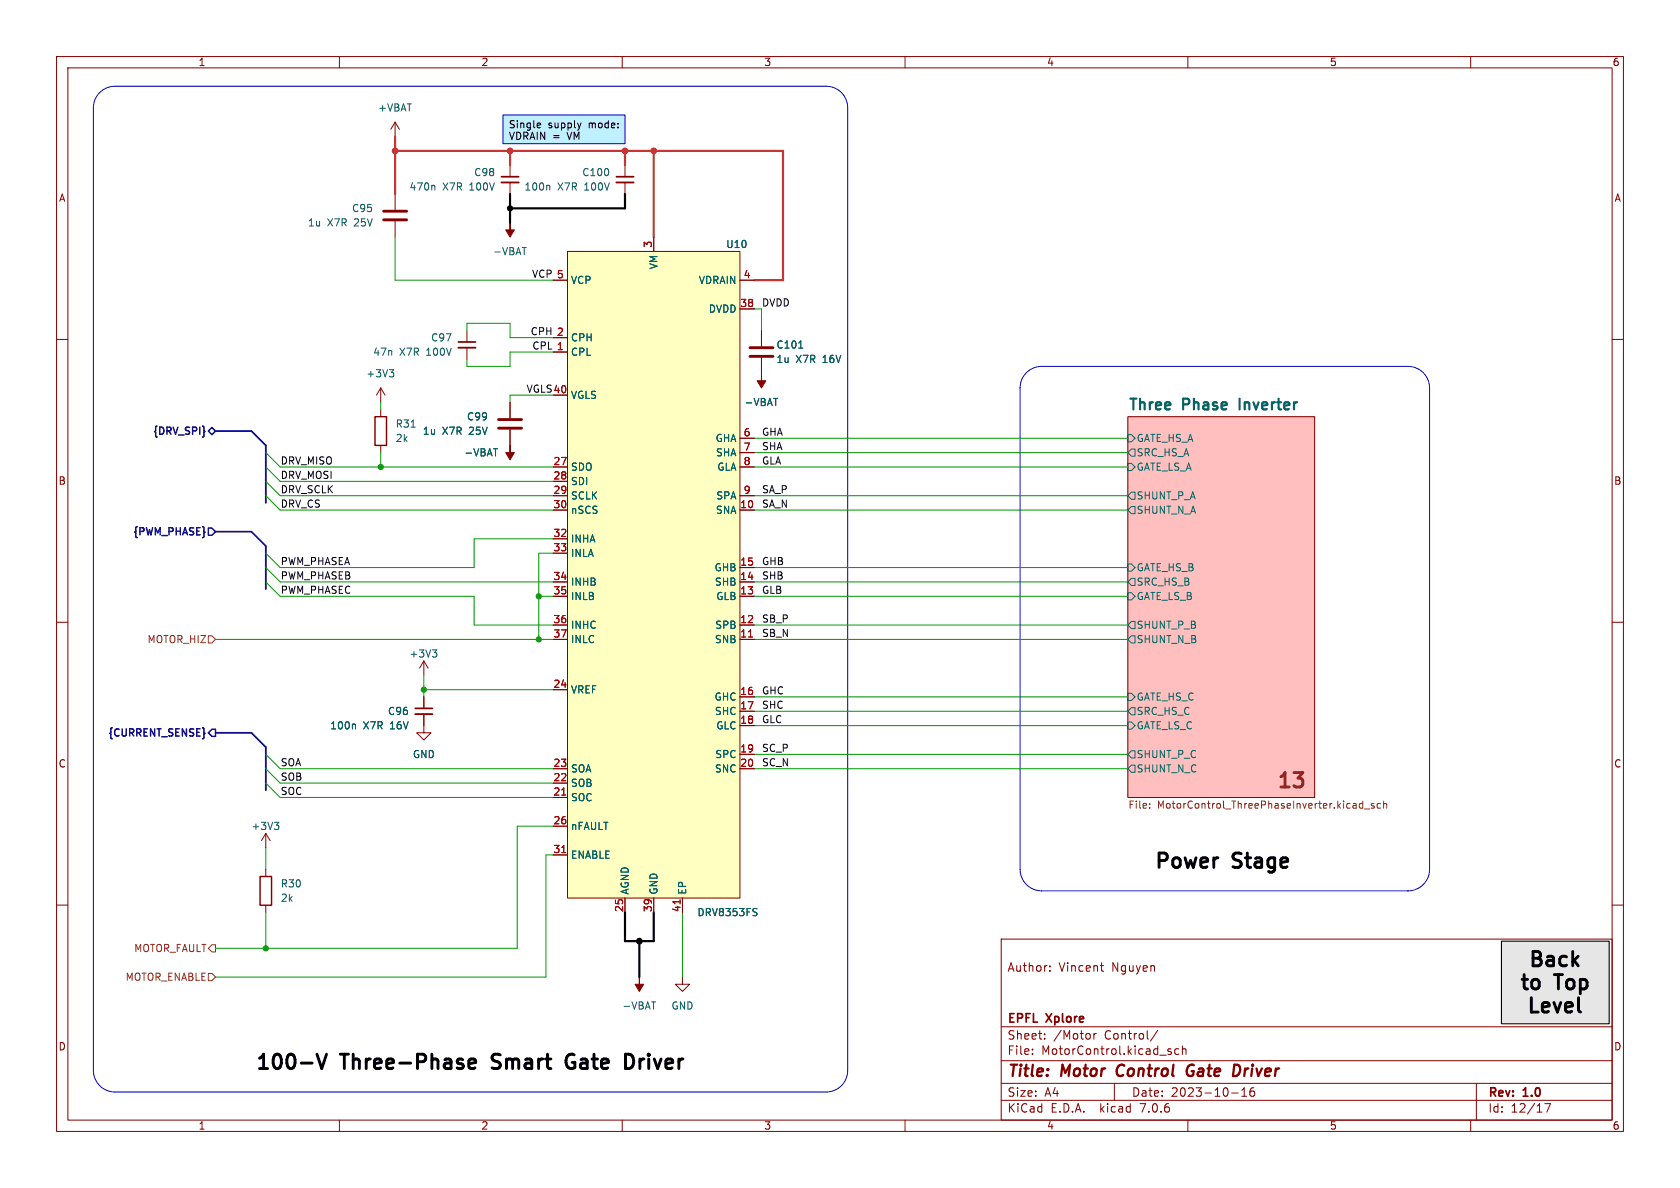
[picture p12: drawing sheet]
<svg xmlns="http://www.w3.org/2000/svg" width="297mm" height="210mm" viewBox="0 0 297 210" stroke-linecap="round" stroke-linejoin="round" font-family="sans-serif">
<g fill="none" stroke="#840000" stroke-width=".18">
<path d="M10 10h277v190h-277zM12 12h273v186h-273zM60 10v2M110 10v2M160 10v2M210 10v2M260 10v2M69.8 21.6l-.7 1.3M69.8 21.6v2.5M69.8 34.3v2.8M69.8 39.1v2.8M69.8 21.6l.8 1.3"/>
<path d="M90.2 29.2v2M90.2 32.3v2M110.5 29.2v2M110.5 32.3v2M10 60h2M82.5 58.4v2.1M97.8 59.7h2.5M97.8 49.5h2.5M100.3 44.5h30.5v114.3h-30.5zM115.6 41.9v2.6M130.8 54.6h2.5M130.8 49.5h2.5"/>
<path d="M134.6 58.4v2.8M285 60h2M67.3 68.6l-.8 1.3M67.3 68.6v2.5M67.3 72.4v1.3M67.3 78.7v1.3M67.3 68.6l.8 1.3M82.5 61.5v2M90.2 71.1v2.8M90.2 75.9v2.8M97.8 62.2h2.5M97.8 69.9h2.5"/>
<path d="M130.8 77.5h2.5M134.6 63.2v2.8M199.4 73.7h33v67.3h-33zM97.8 90.2h2.5M97.8 82.6h2.5M97.8 85.1h2.5M97.8 87.6h2.5M97.8 95.3h2.5M97.8 97.8h2.5M130.8 90.2h2.5M130.8 82.6h2.5M130.8 87.6h2.5"/>
<path d="M130.8 80h2.5M10 110h2M74.9 116.8l-.7 1.3M74.9 116.8v2.6M74.9 116.8l.8 1.3M97.8 113h2.5M97.8 110.5h2.5M97.8 105.4h2.5M97.8 102.9h2.5M130.8 113h2.5M130.8 110.5h2.5M130.8 105.4h2.5"/>
<path d="M130.8 102.9h2.5M130.8 100.3h2.5M285 110h2M74.9 126.2v3.3h1.3l-1.3 1.3-1.2-1.3h1.2M74.9 123.2v2M97.8 135.9h2.5M97.8 138.4h2.5M97.8 121.9h2.5M130.8 123.2h2.5M130.8 125.7h2.5M130.8 128.3h2.5M130.8 133.4h2.5"/>
<path d="M130.8 135.9h2.5M10 160h2M47 147.3v2.6M47 153.7v1.2M47 147.3l-.8 1.3M47 147.3l.8 1.3M97.8 141h2.5M97.8 146.1h2.5M97.8 151.1h2.5M110.5 158.8v2.5M115.6 158.8v2.5M120.6 158.8v2.5"/>
<path d="M285 160h2M47 160v1.3M120.6 172.7v1.3h1.3l-1.3 1.3-1.2-1.3h1.2M177 166h108v32h-108zM185.6 171.6v.1M185.6 170.8v.1M194.5 170.7h.6M194.7 171.5l.4 .2M60 198v2M110 198v2M160 198v2M177 194.5h108"/>
<path d="M177 191.5h108M177 187.5h108M177 181.5h108M182.5 186.3v.1M182.5 185.5v.1M184.7 183.6v.1M184.7 182.8v.1M193.4 182.7v1M193.8 182.7l-.3 .1-.1 .2M197 191.5v3M204.7 182.1l-1.3 2M206.5 185.8l.4 .1 .2 .2-.1 .2-.4 .1"/>
<path d="M206.5 185.5h.5M208.4 185.5l-.4-.1-.3 .3v.4l.1 .2h.6M209 185.5l.2-.1 .4 .1 .1 .9M209 184.9v1.5M210 198v2M217.7 193.2h1.2M219.5 193.8h.9M219.5 192.7l.5-.4v1.5M221.7 192.3a.59 .59 0 0 0-.7 .6v.6l.1 .2 .4 .1 .2-.1 .1-.5-.1-.3h-.5l-.2 .3M260 198v2M261 191.5v6.5M273.1 195.1h1l-.6 1.5"/>
</g>
<path d="M197.7 188.5a1.27 1.27 0 0 0 0 1.6M210.6 189.4h.4M210.9 188.2a1.13 1.13 0 0 0-1 .7 1.13 1.13 0 0 0 .2 1.2l.2 .1 .5-.1M218.7 188.2a1.08 1.08 0 0 1 .5 1.1 1.08 1.08 0 0 1-.8 .9" fill="none" stroke="#840000" stroke-width=".4"/>
<path d="M199.4 73.7h33v67.3h-33z" fill="#ffbfbf" stroke="#ffbfbf" stroke-width=".18"/>
<path d="M265.4 166.4h19.1v14.6h-19.1z" fill="#e6e6e6" stroke="#e6e6e6" stroke-width=".18"/>
<path d="M88.9 20.3h21.6v5.1h-21.6z" fill="#bff0ff" stroke="#bff0ff" stroke-width=".18"/>
<g fill="none" stroke="#006464" stroke-width=".18">
<path d="M76.7 32.8l.2 .1v.7M97 32.8l.2 .1v.7M92.3 43.8h.7M68.8 65.3h.8l-.4 .5M69.4 65.8l.2 .3v.3l-.2 .2M72.7 75.5h.7M87.2 79.3h.8M136.8 70.4h.7M141.2 61.5h.7M199.4 76.8h.6l.7 .7-.7 .6h-.6zM200 79.4h.7v1.2h-.7l-.6-.6zM199.4 99.7h.6l.7 .6-.7 .7h-.6z"/>
<path d="M199.4 81.9h.6l.7 .7-.7 .6h-.6zM200 87h.7v1.3h-.7l-.6-.7zM200 89.5h.7v1.3h-.7l-.6-.6zM76.4 114.9h.8l-.4 .5M77 115.4l.2 .2v.3l-.2 .2M199.4 104.8h.6l.7 .6-.7 .6h-.6zM200 102.2h.7v1.3h-.7l-.6-.6zM200 109.9h.7v1.2h-.7l-.6-.6zM200 112.4h.7v1.3h-.7l-.6-.7zM62.7 128l.1 .2v.6M199.4 122.6h.6l.7 .6-.7 .6h-.6zM199.4 127.6h.6l.7 .7-.7 .6h-.6z"/>
<path d="M200 125.1h.7v1.3h-.7l-.6-.7zM200 132.7h.7v1.3h-.7l-.6-.6zM200 135.3h.7v1.2h-.7l-.6-.6zM48.5 145.4h.8l-.4 .4M49 145.8l.3 .3v.3l-.3 .2M115.2 177.1h.7M133.6 161.3l.2 .2-.2 .4M133.6 160.6l.2 .1"/>
</g>
<path d="M219.1 70.5v1.9" fill="none" stroke="#006464" stroke-width=".38"/>
<path d="M36.8 112.4h.7l.6 .6-.6 .7h-.7zM203.2 142.8v.1M203.2 142.1v.1M240.9 141.6v1.3M240.9 142.1l-.3-.1-.3 .3 .1 .5h.5M241.2 143h1M242.9 142.1l-.3-.1-.2 .2 .1 .2 .4 .1v.3h-.5M244.1 142.1l-.4-.1-.2 .3 .1 .5h.5M244.6 142.2l.2-.2 .3 .1v.8M244.6 141.6v1.3M36.8 172.1h.7l.6 .6-.6 .7h-.7zM37.5 167h.6v1.3h-.6l-.7-.7z" fill="none" stroke="#725600" stroke-width=".18"/>
<path d="M88.6 32.3h3.1M109 32.3h3M81 61.5h3.1M73.4 126.2h3.1" fill="none" stroke="#840000" stroke-width=".33"/>
<path d="M88.6 31.2h3.1M109 31.2h3M81 60.5h3.1M73.4 125.2h3.1" fill="none" stroke="#840000" stroke-width=".3"/>
<path d="M66.3 73.7h2v5h-2zM46 154.9h2v5.1h-2z" fill="none" stroke="#840000" stroke-width=".25"/>
<path d="M67.8 38.9h4.1M67.8 37.3h4.1M88.1 75.7h4.1M88.1 74.2h4.1M132.6 63h4.1M132.6 61.5h4.1" fill="none" stroke="#840000" stroke-width=".51"/>
<g fill="#840000" stroke="#840000" stroke-width=".18">
<path d="M113 172.7v1.3h.8l-.8 1.3-.7-1.3h.7z"/>
<path d="M90.2 78.7v1.3h.7l-.7 1.3-.8-1.3h.8z"/>
<path d="M90.2 39.4v1.2h.7l-.7 1.3-.8-1.3h.8z"/>
<path d="M134.6 66v1.3h.8l-.8 1.3-.7-1.3h.7z"/>
</g>
<path d="M100.3 44.5h30.5v114.3h-30.5z" fill="#ffffc2" stroke="#ffffc2" stroke-width=".18"/>
<path d="M132.3 112.6h.7M99.3 140.6h.7M99.3 150.7h.7M120.2 159.1v.7" fill="none" stroke="#a90000" stroke-width=".18"/>
<path d="M36.8 76.2l.7-.6 .6 .6-.6 .6zM36.8 93.3h.7l.6 .7-.6 .6h-.7zM37.5 128.9h.6v1.3h-.6l-.7-.7z" fill="none" stroke="#000084" stroke-width=".25"/>
<path d="M228.7 136.6h1.6l-.8 .9M230.2 137.8l.1 .2-.1 .9" fill="none" stroke="#641e32" stroke-width=".51"/>
<path d="M95.2 21.7l.3 .1 .1 .3-.6 .1M95.5 22.5l-.3 .1M102.7 21.7l-.3 .9M265.4 166.4h19.1v14.6h-19.1z" fill="none" stroke="#000" stroke-width=".18"/>
<path d="M17.6 16.4a3.8 3.8 0 0 1 2.7-1.2h125.7a3.8 3.8 0 0 1 3.9 3.9v170.1a3.8 3.8 0 0 1-3.9 3.8h-125.7a3.8 3.8 0 0 1-3.8-3.8v-170.1a3.8 3.8 0 0 1 1.1-2.7zM88.9 20.3h21.6v5.1h-21.6zM181.5 65.9a3.8 3.8 0 0 1 2.6-1.1h64.8a3.8 3.8 0 0 1 3.8 3.8v85.1a3.8 3.8 0 0 1-3.8 3.8h-64.8a3.8 3.8 0 0 1-3.8-3.8v-85.1a3.8 3.8 0 0 1 1.2-2.7z" fill="none" stroke="#0000c2" stroke-width=".18"/>
<path d="M56 186.4l.9 2.5 .8-2.5M82.9 188l1.2-.2-.1-.5-.8-.1-.3 .4v.9l.1 .3 .2 .1 .8-.1M101.3 186.4a1.13 1.13 0 0 0-1.2 1.4 1.03 1.03 0 0 0 1 1.1M110.6 186.4a1.34 1.34 0 0 1 1.4 .8 1.34 1.34 0 0 1-.5 1.6l-.9 .1" fill="none" stroke="#000" stroke-width=".51"/>
<path d="M38.1 76.2h6.3l2.6 2.5v10.2M38.1 94h6.3l2.6 2.5v7.6M38.1 129.5h6.3l2.6 2.6v7.6" fill="none" stroke="#000084" stroke-width=".3"/>
<g fill="none" stroke="#009600" stroke-width=".18">
<path d="M69.8 41.9v7.6h28M82.5 58.4v-1.2h7.7v2.5h7.6M133.3 54.6h1.3v3.8M67.3 71.1v1.3M97.8 62.2h-7.6v2.6h-7.7v-1.3M97.8 69.9h-7.6v1.2M133.3 77.5h66.1M47 85.1l2.5 2.5h48.3M47 87.6l2.5 2.6h48.3M47 80l2.5 2.6h48.3M47 82.6l2.5 2.5h48.3M67.3 80v2.6"/>
<path d="M97.8 95.3h-14v5h-34.3l-2.5-2.5M97.8 97.8h-2.6v15.2M133.3 87.6h66.1M133.3 90.2h66.1M133.3 82.6h66.1M133.3 80h66.1M38.1 113h59.7M47 100.3l2.5 2.6h48.3M47 102.9l2.5 2.5h34.3v5.1h14M74.9 119.4v3.8M95.2 105.4h2.6M133.3 100.3h66.1"/>
<path d="M133.3 102.9h66.1M133.3 110.5h66.1M133.3 113h66.1M133.3 105.4h66.1M47 133.4l2.5 2.5h48.3M47 135.9l2.5 2.5h48.3M47 138.4l2.5 2.6h48.3M74.9 121.9h22.9M133.3 125.7h66.1M133.3 128.3h66.1M133.3 135.9h66.1M133.3 123.2h66.1"/>
<path d="M133.3 133.4h66.1M47 149.9v3.8M97.8 146.1h-6.4v21.5h-53.3M97.8 151.1h-1.3v21.6h-58.4M47 161.3v6.3M120.6 161.3v11.4"/>
</g>
<path d="M69.8 26.7h68.6v22.8h-5.1M69.8 24.1v10.2M90.2 26.7v2.5M110.5 26.7v2.5M115.6 26.7v15.2" fill="none" stroke="#c83232" stroke-width=".38"/>
<path d="M90.2 34.3v5.1M110.5 34.3v2.5h-20.3M110.5 161.3v5.1h5.1v-5.1M113 166.4v6.3" fill="none" stroke="#000" stroke-width=".38"/>
<g fill="#009600" stroke="#009600" stroke-width=".18">
<circle cx="74.9" cy="121.9" r=".46"/>
<circle cx="95.2" cy="113" r=".46"/>
<circle cx="95.2" cy="105.4" r=".46"/>
<circle cx="67.3" cy="82.6" r=".46"/>
<circle cx="47" cy="167.6" r=".46"/>
</g>
<g fill="#000" stroke="#000" stroke-width=".18">
<circle cx="90.2" cy="36.8" r=".46"/>
<circle cx="113" cy="166.4" r=".51"/>
</g>
<g fill="#c83232" stroke="#c83232" stroke-width=".18">
<circle cx="90.2" cy="26.7" r=".51"/>
<circle cx="110.5" cy="26.7" r=".51"/>
<circle cx="115.6" cy="26.7" r=".51"/>
<circle cx="69.9" cy="26.7" r=".51"/>
</g>
<text font-size="3.5" fill="#641e32" x="225.3" y="139.5">13</text>
<g font-size="3.5">
<text x="203.8" y="153.7">Power</text>
<text x="218" y="153.7">Stage</text>
<text x="269.9" y="171.6">Back</text>
<text x="268.3" y="175.7">to</text>
<text x="269.6" y="179.8">Level</text>
<text x="275" y="175.7">Top</text>
<text x="44.9" y="189.2">100-V</text>
<text x="60.4" y="189.2">Three-Phase</text>
<text x="88" y="189.2">Smart</text>
<text x="102.1" y="189.2">Gate</text>
<text x="113.5" y="189.2">Driver</text>
</g>
<g font-size="2.8" fill="#840000">
<text x="178" y="190.9">Title:</text>
<text x="187.7" y="190.9">Motor</text>
<text x="198.3" y="190.9">Control</text>
<text x="211.4" y="190.9">Gate</text>
<text x="220.4" y="190.9">Driver</text>
</g>
<g font-size="2.7" fill="#006464">
<text x="199.4" y="72.6">Three</text>
<text x="209.2" y="72.6">Phase</text>
<text x="220" y="72.6">Inverter</text>
</g>
<g font-size="2.1" fill="#840000">
<text x="178" y="172">Author:</text>
<text x="187.2" y="172">Vincent</text>
<text x="196.6" y="172">Nguyen</text>
<text x="178" y="184">Sheet:</text>
<text x="178" y="181.2">EPFL</text>
<text x="185.1" y="181.2">Xplore</text>
<text x="186.2" y="184">/Motor</text>
<text x="195.3" y="184">Control/</text>
<text x="178" y="186.7">File:</text>
<text x="184.1" y="186.7">MotorControl.kicad_sch</text>
<text x="178" y="196.9">KiCad</text>
<text x="178" y="194.1">Size:</text>
<text x="184.7" y="194.1">A4</text>
<text x="185.7" y="196.9">E.D.A.</text>
<text x="194.6" y="196.9">kicad</text>
<text x="200" y="194.1">Date:</text>
<text x="201.8" y="196.9">7.0.6</text>
<text x="207" y="194.1">2023-10-16</text>
<text x="263" y="194.3">Rev:</text>
<text x="263" y="196.9">Id:</text>
<text x="267.1" y="196.9">12/17</text>
<text x="269.4" y="194.3">1.0</text>
</g>
<g font-size="1.8" fill="#840000">
<text x="35" y="11.9">1</text>
<text x="85" y="11.9">2</text>
<text x="135" y="11.9">3</text>
<text x="185" y="11.9">4</text>
<text x="235" y="11.9">5</text>
<text x="285" y="11.9">6</text>
<text x="10.3" y="35.9">A</text>
<text x="285.3" y="35.9">A</text>
<text x="10.3" y="85.9">B</text>
<text x="285.3" y="85.9">B</text>
<text x="10.3" y="135.9">C</text>
<text x="285.3" y="135.9">C</text>
<text x="10.3" y="185.9">D</text>
<text x="285.3" y="185.9">D</text>
<text x="35" y="199.9">1</text>
<text x="85" y="199.9">2</text>
<text x="135" y="199.9">3</text>
<text x="185" y="199.9">4</text>
<text x="235" y="199.9">5</text>
<text x="285" y="199.9">6</text>
</g>
<g font-size="1.8" fill="#006464">
<text x="66.8" y="19.9">+VBAT</text>
<text x="72.3" y="33.9">470n</text>
<text x="78.2" y="33.9">X7R</text>
<text x="83.1" y="33.9">100V</text>
<text x="83.7" y="31.3">C98</text>
<text x="92.6" y="33.9">100n</text>
<text x="98.6" y="33.9">X7R</text>
<text x="102.8" y="31.3">C100</text>
<text x="103.4" y="33.9">100V</text>
<text x="54.3" y="40.2">1u</text>
<text x="57.9" y="40.2">X7R</text>
<text x="62.1" y="37.7">C95</text>
<text x="62.7" y="40.2">25V</text>
<text x="87.1" y="45.3">-VBAT</text>
<text x="116.4" y="47.7" transform="rotate(-90 116.4 47.7)">VM</text>
<text x="128.3" y="44">U10</text>
<text x="100.8" y="50.4">VCP</text>
<text x="123.4" y="50.4">VDRAIN</text>
<text x="125.2" y="55.5">DVDD</text>
<text x="65.9" y="63.1">47n</text>
<text x="70.6" y="63.1">X7R</text>
<text x="75.5" y="63.1">100V</text>
<text x="76.1" y="60.6">C97</text>
<text x="100.8" y="63.1">CPL</text>
<text x="100.8" y="60.6">CPH</text>
<text x="137.2" y="61.8">C101</text>
<text x="137.2" y="64.4">1u</text>
<text x="140.7" y="64.4">X7R</text>
<text x="145.6" y="64.4">16V</text>
<text x="64.7" y="66.9">+3V3</text>
<text x="100.8" y="70.7">VGLS</text>
<text x="131.5" y="72">-VBAT</text>
<text x="69.9" y="75.8">R31</text>
<text x="74.7" y="77.1">1u</text>
<text x="78.2" y="77.1">X7R</text>
<text x="82.5" y="74.5">C99</text>
<text x="83" y="77.1">25V</text>
<text x="69.9" y="78.3">2k</text>
<text x="82" y="80.9">-VBAT</text>
<text x="100.8" y="83.4">SDO</text>
<text x="126.4" y="78.3">GHA</text>
<text x="126.5" y="80.9">SHA</text>
<text x="126.7" y="83.4">GLA</text>
<text x="200.9" y="80.9">SRC_HS_A</text>
<text x="200.9" y="83.4">GATE_LS_A</text>
<text x="200.9" y="78.3">GATE_HS_A</text>
<text x="100.8" y="86">SDI</text>
<text x="100.8" y="88.5">SCLK</text>
<text x="126.5" y="88.5">SPA</text>
<text x="200.9" y="88.5">SHUNT_P_A</text>
<text x="100.8" y="91">nSCS</text>
<text x="126.5" y="91">SNA</text>
<text x="200.9" y="91">SHUNT_N_A</text>
<text x="100.8" y="96.1">INHA</text>
<text x="100.8" y="98.7">INLA</text>
<text x="126.2" y="101.2">GHB</text>
<text x="200.9" y="101.2">GATE_HS_B</text>
<text x="100.8" y="103.7">INHB</text>
<text x="100.8" y="106.3">INLB</text>
<text x="126.3" y="103.7">SHB</text>
<text x="126.5" y="106.3">GLB</text>
<text x="200.9" y="103.7">SRC_HS_B</text>
<text x="200.9" y="106.3">GATE_LS_B</text>
<text x="100.8" y="111.4">INHC</text>
<text x="100.8" y="113.9">INLC</text>
<text x="126.3" y="113.9">SNB</text>
<text x="126.3" y="111.4">SPB</text>
<text x="200.9" y="111.4">SHUNT_P_B</text>
<text x="200.9" y="113.9">SHUNT_N_B</text>
<text x="72.3" y="116.4">+3V3</text>
<text x="100.8" y="122.8">VREF</text>
<text x="126.2" y="124.1">GHC</text>
<text x="200.9" y="124.1">GATE_HS_C</text>
<text x="58.3" y="129.1">100n</text>
<text x="64.2" y="129.1">X7R</text>
<text x="68.5" y="126.6">C96</text>
<text x="69.1" y="129.1">16V</text>
<text x="126.3" y="126.6">SHC</text>
<text x="126.5" y="129.1">GLC</text>
<text x="200.9" y="126.6">SRC_HS_C</text>
<text x="200.9" y="129.1">GATE_LS_C</text>
<text x="72.9" y="134.2">GND</text>
<text x="100.8" y="136.8">SOA</text>
<text x="126.3" y="136.8">SNC</text>
<text x="126.3" y="134.2">SPC</text>
<text x="200.9" y="134.2">SHUNT_P_C</text>
<text x="200.9" y="136.8">SHUNT_N_C</text>
<text x="100.8" y="141.8">SOC</text>
<text x="100.8" y="139.3">SOB</text>
<text x="44.3" y="146.9">+3V3</text>
<text x="100.8" y="146.9">nFAULT</text>
<text x="100.8" y="152">ENABLE</text>
<text x="49.5" y="157.1">R30</text>
<text x="49.5" y="159.6">2k</text>
<text x="111.4" y="158.2" transform="rotate(-90 111.4 158.2)">AGND</text>
<text x="116.4" y="158.2" transform="rotate(-90 116.4 158.2)">GND</text>
<text x="121.5" y="158.2" transform="rotate(-90 121.5 158.2)">EP</text>
<text x="123.2" y="162.2">DRV8353FS</text>
<text x="109.9" y="178.7">-VBAT</text>
<text x="118.6" y="178.7">GND</text>
</g>
<g font-size="1.8">
<text x="89.9" y="23">Single</text>
<text x="96.9" y="23">supply</text>
<text x="104.2" y="23">mode:</text>
<text x="89.9" y="25">VDRAIN =</text>
<text x="100.4" y="25">VM</text>
</g>
<g font-size="1.8" fill="#a90000">
<text x="115.3" y="43.9" transform="rotate(-90 115.3 43.9)">3</text>
<text x="98.4" y="49.3">5</text>
<text x="131.4" y="49.3">4</text>
<text x="98.4" y="59.4">2</text>
<text x="130.8" y="54.4">38</text>
<text x="98.4" y="62">1</text>
<text x="97.7" y="69.6">40</text>
<text x="131.4" y="77.2">6</text>
<text x="97.7" y="82.3">27</text>
<text x="131.4" y="79.8">7</text>
<text x="131.4" y="82.3">8</text>
<text x="97.7" y="84.8">28</text>
<text x="97.7" y="87.4">29</text>
<text x="97.7" y="89.9">30</text>
<text x="130.8" y="89.9">10</text>
<text x="131.4" y="87.4">9</text>
<text x="97.7" y="95">32</text>
<text x="97.7" y="97.5">33</text>
<text x="130.8" y="100.1">15</text>
<text x="97.7" y="102.6">34</text>
<text x="97.7" y="105.2">35</text>
<text x="130.8" y="105.2">13</text>
<text x="130.8" y="102.6">14</text>
<text x="97.7" y="110.2">36</text>
<text x="97.7" y="112.8">37</text>
<text x="130.8" y="112.8">11</text>
<text x="130.8" y="110.2">12</text>
<text x="97.7" y="121.7">24</text>
<text x="130.8" y="122.9">16</text>
<text x="130.8" y="125.5">17</text>
<text x="130.8" y="128">18</text>
<text x="97.7" y="135.6">23</text>
<text x="130.8" y="133.1">19</text>
<text x="130.8" y="135.6">20</text>
<text x="97.7" y="140.7">21</text>
<text x="97.7" y="138.2">22</text>
<text x="97.7" y="145.8">26</text>
<text x="97.7" y="150.9">31</text>
<text x="110.2" y="161.3" transform="rotate(-90 110.2 161.3)">25</text>
<text x="115.3" y="161.3" transform="rotate(-90 115.3 161.3)">39</text>
<text x="120.4" y="161.3" transform="rotate(-90 120.4 161.3)">41</text>
</g>
<g font-size="1.8" fill="#0f0f0f">
<text x="94" y="49.2">VCP 5</text>
<text x="93.7" y="59.3">CPH 2</text>
<text x="134.6" y="54.3">DVDD</text>
<text x="94" y="61.9">CPL 1</text>
<text x="93" y="69.5">VGLS40</text>
<text x="134.6" y="77.1">GHA</text>
<text x="49.5" y="82.2">DRV_MISO</text>
<text x="134.6" y="79.7">SHA</text>
<text x="134.6" y="82.2">GLA</text>
<text x="49.5" y="84.7">DRV_MOSI</text>
<text x="49.5" y="87.3">DRV_SCLK</text>
<text x="49.5" y="89.8">DRV_CS</text>
<text x="134.6" y="87.3">SA_P</text>
<text x="134.6" y="89.8">SA_N</text>
<text x="49.5" y="100">PWM_PHASEA</text>
<text x="134.6" y="100">GHB</text>
<text x="49.5" y="102.5">PWM_PHASEB</text>
<text x="49.5" y="105.1">PWM_PHASEC</text>
<text x="134.6" y="105.1">GLB</text>
<text x="134.6" y="102.5">SHB</text>
<text x="134.6" y="112.7">SB_N</text>
<text x="134.6" y="110.1">SB_P</text>
<text x="134.6" y="125.4">SHC</text>
<text x="134.6" y="122.8">GHC</text>
<text x="134.6" y="127.9">GLC</text>
<text x="49.5" y="135.5">SOA</text>
<text x="134.6" y="135.5">SC_N</text>
<text x="134.6" y="133">SC_P</text>
<text x="49.5" y="140.6">SOC</text>
<text x="49.5" y="138.1">SOB</text>
</g>
<g font-size="1.8" fill="#000084">
<text x="26.8" y="77.2">{DRV_SPI}</text>
<text x="23.3" y="95">{PWM_PHASE}</text>
<text x="18.8" y="130.6">{CURRENT_SENSE}</text>
</g>
<g font-size="1.8" fill="#725600">
<text x="26" y="113.9">MOTOR_HIZ</text>
<text x="199.4" y="143.3">File:</text>
<text x="204.6" y="143.3">MotorControl_ThreePhaseInverter.kicad_sch</text>
<text x="22.1" y="173.6">MOTOR_ENABLE</text>
<text x="23.6" y="168.5">MOTOR_FAULT</text>
</g>
</svg>
